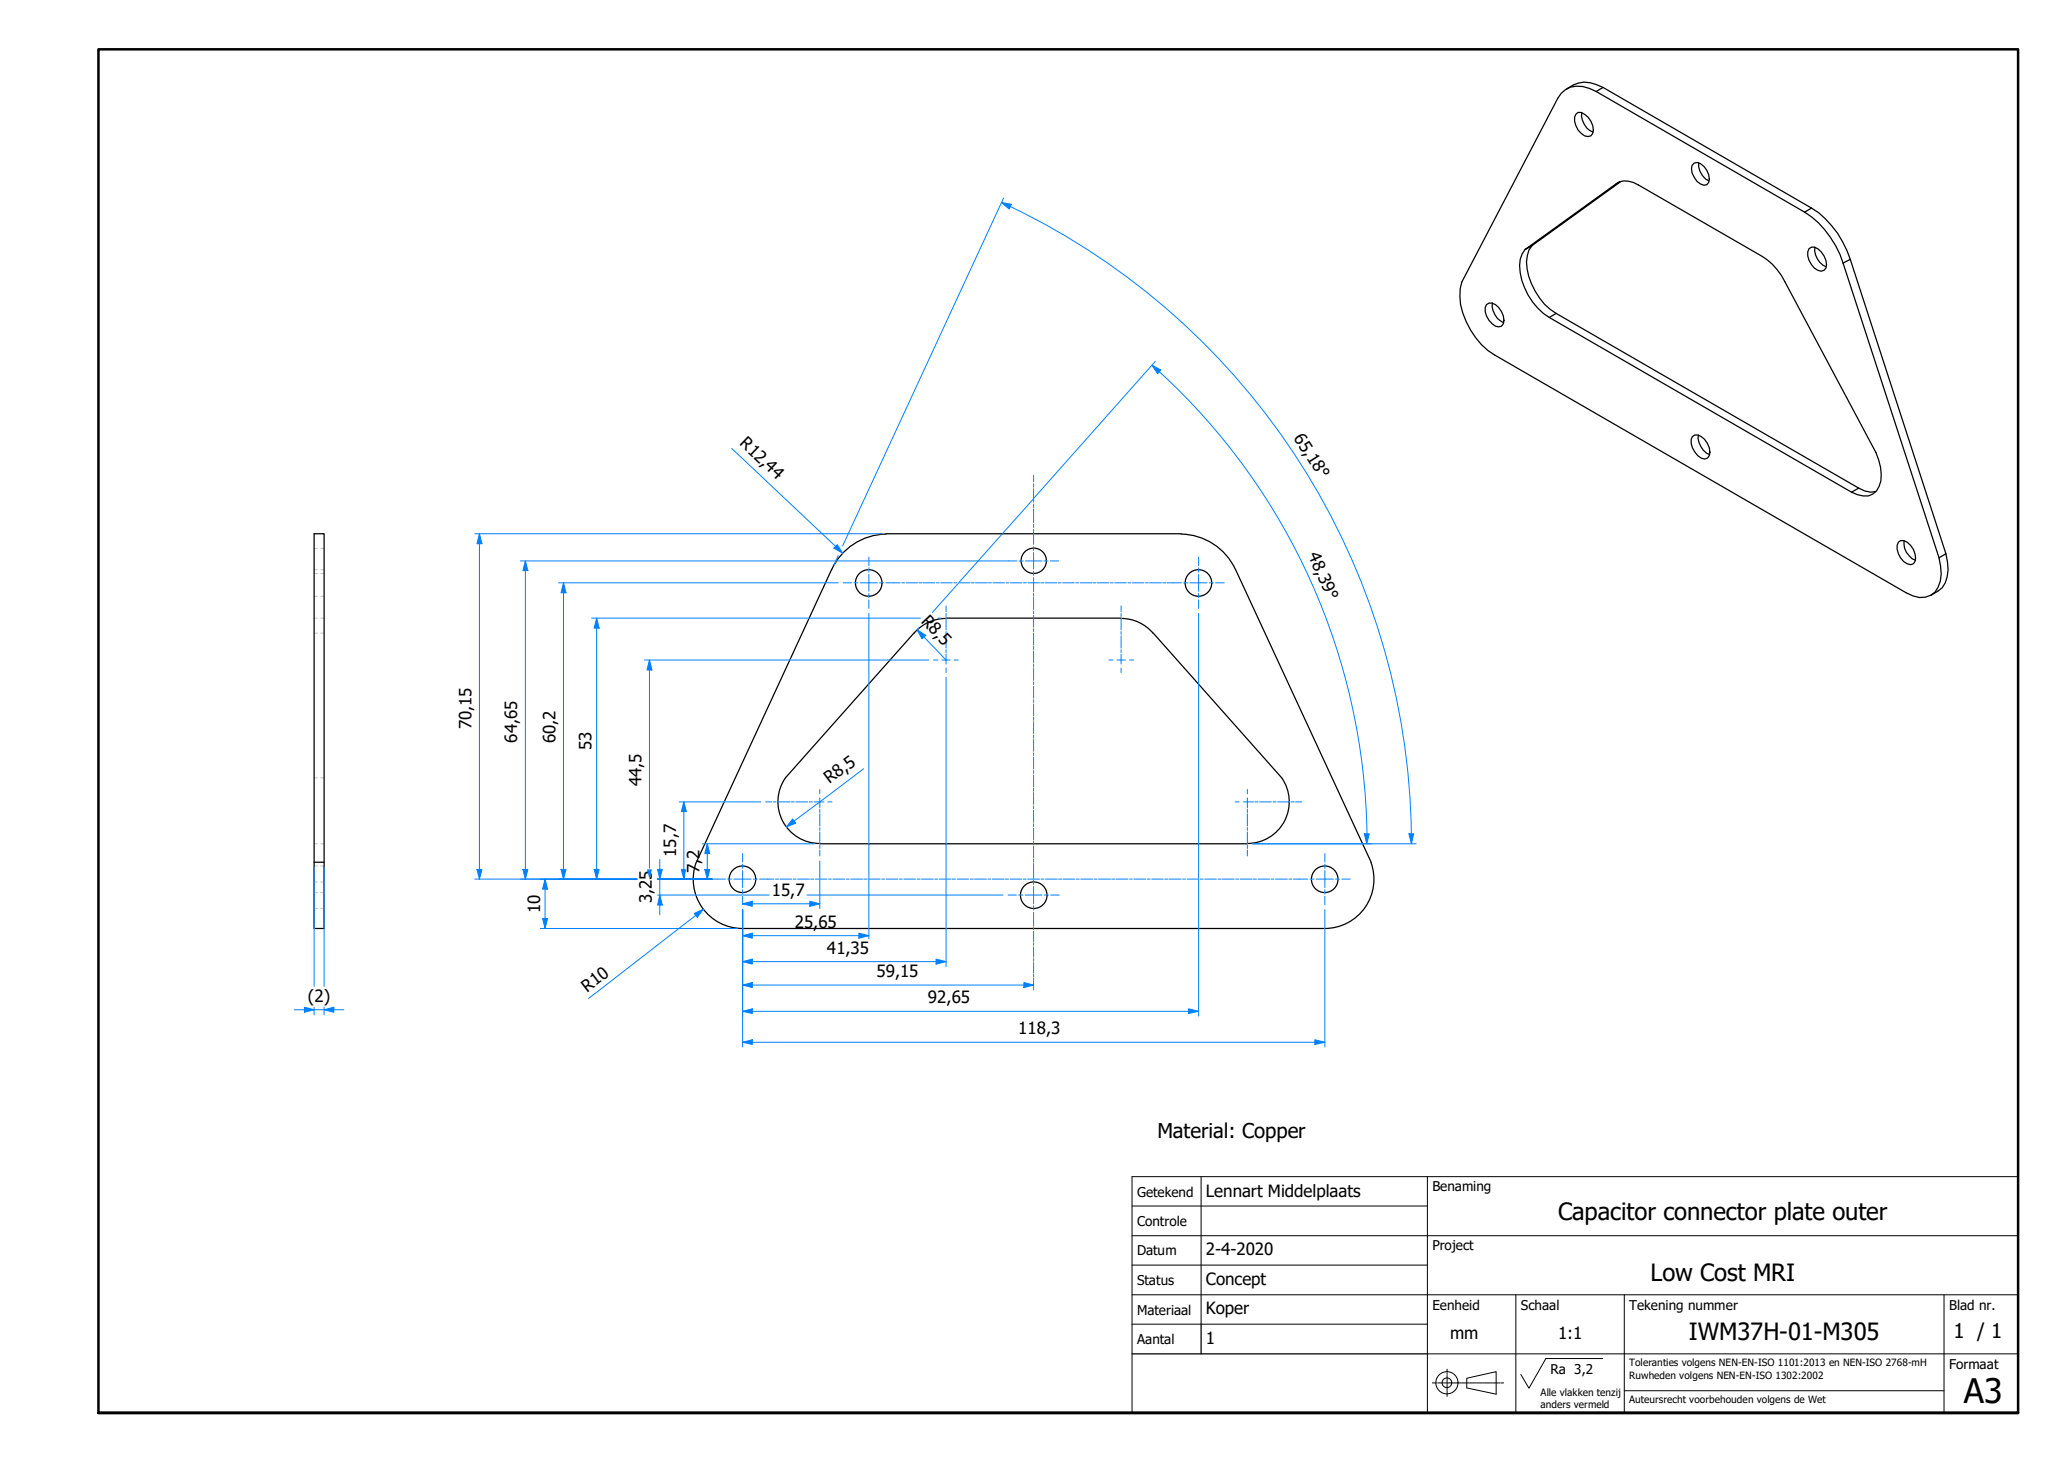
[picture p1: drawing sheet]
<svg xmlns="http://www.w3.org/2000/svg" width="420mm" height="297mm" viewBox="0 0 420 297" stroke-linecap="round" stroke-linejoin="round" font-family="sans-serif">
<!-- layer: Visible Edges(TU) -->
<g fill="none" stroke="#000" stroke-width=".25">
<path d="M324.3 18.6a6.1 6.1 0 0 0-6.2-.4l-.9 .8-.7 1-19.5 37.3a11.9 11.9 0 0 0 1.8 9.7 13.5 13.5 0 0 0 4.9 5.1l83.6 48.3a4.7 4.7 0 0 0 5.8-.1 6.5 6.5 0 0 0 1.2-5.3l-.3-1.7M324.3 18.6l42.3 24.5M325.7 17.8a6.6 6.6 0 0 0-6-.5l-1.4 .8M325.7 17.8l42.3 24.5M325.7 17.8l-1.4 .8M320.2 23.2l.4-.4a3.2 3.2 0 0 1 3 2.7l.1 .9-.1 .7-.4 .5-.6 .1a3.4 3.4 0 0 1-2.7-3.1v-.8zM321.4 22.9a3.9 3.9 0 0 0 2.3 3.9M328.3 37.4a3.8 3.8 0 0 1 4.6 .2l25.2 14.5a12.1 12.1 0 0 1 4.5 5.2l18.5 34.6a10.6 10.6 0 0 1 1 5.8 3.3 3.3 0 0 1-4.7 2.8l-1.2-.5-61.4-35.5a12.8 12.8 0 0 1-5.9-11.8l.3-1.1 .6-.9M329.3 36.9l-18 13-1.5 .8 19.3-13.8M343.8 33.6l.4-.5a2.25 2.25 0 0 1 2.6 1.5 2.28 2.28 0 0 1 0 2.9 2.25 2.25 0 0 1-2.6-1.4l-.4-.9-.1-.9zM345.1 33.1a3.7 3.7 0 0 0 2.1 3.7M311.3 49.9a5.8 5.8 0 0 0-1 4.7 13.6 13.6 0 0 0 5.9 9.1l61.4 35.5 1.2 .5 1.2 .3 1.1-.1"/>
<path d="M366.6 43.1a19 19 0 0 1 7.9 10.4l19.5 59.8M367.5 50.5a1.65 1.65 0 0 1 2.5 .7 3.5 3.5 0 0 1 1 3.3l-.4 .4a2.08 2.08 0 0 1-2.6-1.1 3 3 0 0 1-.5-3.3zM368 42.3a19.3 19.3 0 0 1 7.9 10.4l19.5 59.8M368 42.3l-1.4 .8M368.7 50.2a3.9 3.9 0 0 0 2.3 4M302 61.9a1.68 1.68 0 0 1 2.5 .6 3.5 3.5 0 0 1 .9 3.3l-.3 .5-.6 .1a3.6 3.6 0 0 1-2.7-3.1v-.8zM303.2 61.6a4 4 0 0 0 2.3 4M343.9 88.7l.5-.3a3 3 0 0 1 2.9 2.6l.1 .9-.1 .7-.4 .5a2.04 2.04 0 0 1-2.5-1.2 2.91 2.91 0 0 1-.5-3.2zM345.1 88.4a4 4 0 0 0 2.2 4M63.8 108.4h2v80.2h-2zM180 108.5a12.4 12.4 0 0 0-11 7.2l-27.5 59.5M180 108.4h60"/>
<path d="M240 108.5a12.4 12.4 0 0 1 11 7.2l27.6 59.5M385.7 110.2a1.65 1.65 0 0 1 2.5 .6 3.7 3.7 0 0 1 .9 3.3l-.4 .4a2.14 2.14 0 0 1-2.6-1.2 3 3 0 0 1-.4-3.1zM386.8 109.8a3.8 3.8 0 0 0 2.4 4M395.4 112.5a8 8 0 0 1-.8 6.9l-2.3 1.6M395.4 112.5l-1.4 .8M192.2 125.7a8.7 8.7 0 0 0-6.5 2.9l-26.1 29.4a8.5 8.5 0 0 0 6.9 13.4M192.2 125.6h35.6M227.8 125.7a8.7 8.7 0 0 1 6.5 2.9l26.1 29.4a8.5 8.5 0 0 1-6.9 13.4M63.8 175.2h2M141.4 175.2a10 10 0 0 0 9.5 13.4h118.2a10 10 0 0 0 9.4-13.4M166.6 171.4h86.8"/>
<circle cx="176.5" cy="118.4" r="2.7"/>
<circle cx="210" cy="113.9" r="2.57"/>
<circle cx="243.5" cy="118.4" r="2.7"/>
<circle cx="150.8" cy="178.6" r="2.7"/>
<circle cx="269.1" cy="178.6" r="2.7"/>
<circle cx="210" cy="181.9" r="2.7"/>
</g>
<!-- layer: Hidden Edges(TU) -->
<g fill="none" stroke="#c0c0c0" stroke-width=".2">
<path d="M63.8 116.5h.7M63.8 111.4h.7M63.8 115.7h.7M65.2 116.5h.6M65.2 111.4h.6M65.2 115.7h.6M63.8 128.6h.7M63.8 125.6h.7M63.8 121.1h.7M65.2 128.6h.6M65.2 125.6h.6M65.2 121.1h.6"/>
<path d="M63.8 158h.7M65.2 158h.6M63.8 171.4h.7M63.8 175.9h.7M63.8 179.2h.7M65.2 171.4h.6M65.2 175.9h.6M65.2 179.2h.6M63.8 181.3h.7M63.8 184.6h.7M65.2 181.3h.6M65.2 184.6h.6"/>
</g>
<!-- layer: Visible Tangent Edges(TU) -->
<path d="M375.9 52.7l-1.4 .8M316.2 63.7l-1.4 .8M377.6 99.2l-1.4 .8" fill="none" stroke="#000" stroke-width=".25"/>
<!-- layer: Visible (ISO) -->
<path d="M20 287.1v-277.1h390v277.1h-390h390" fill="none" stroke="#000" stroke-width=".51"/>
<!-- layer: Sketch Geometry(TU) -->
<g fill="none" stroke="#000" stroke-width=".2">
<path d="M230 239.1h180v48h-180zM244 239.1v29.9M290 239.1v48M230 245h60M230 251.1h180M230 257h60M230 269h60M230 263.1h180M290 275.1h120M308 263.1v24M314.1 276h11.5M330 263.1v24"/>
<path d="M395 263.1v24M330 282.6h65"/>
</g>
<path d="M230 275.1h60M244 269v6.1" fill="none" stroke="#000" stroke-width=".25"/>
<!-- layer: Leader Lines(TU) -->
<g fill="none" stroke="#000" stroke-width=".2">
<path d="M314.1 276l-3.5 6.1-1.6-2.8M298 280l6-1.3v4.6l-6-1.3z"/>
<circle cx="294" cy="280.9" r="2.25"/>
<circle cx="294" cy="280.9" r=".98"/>
</g>
<!-- layer: Centerline(TU) -->
<g fill="none" stroke="#000" stroke-width=".2">
<path d="M294 278.2v.6M294 279v.3M294 279.4v1.3M291 281h.5M291.7 281h.2M292.1 281h1.1M293.3 281h.3M293.7 281h1.1M294 280.8v.3M294 281.3v1.2M294 282.6v.3M294 283.1v.6"/>
<path d="M294.9 281h.2M295.3 281h1.1M296.5 281h.3M296.9 281h1.1M298.1 281h.3M298.5 281h1.1M299.7 281h.3M300.1 281h1.1M301.3 281h.3M301.8 281h1M303 281h.2M303.3 281h1.1"/>
<path d="M304.5 281h.3M305 281h.5"/>
</g>
<!-- layer: Dimensions(TU) -->
<path d="M61.8 205.2h2" fill="none" stroke="#0080ff" stroke-width=".2"/>
<path d="M61.8 204.6l2 .6-2 .5z" fill-rule="evenodd" fill="#0080ff"/>
<path d="M61.8 204.6l2 .6-2 .5zM65.8 205.2h2" fill="none" stroke="#0080ff" stroke-width=".2"/>
<path d="M65.8 205.2l2-.6v1.1z" fill-rule="evenodd" fill="#0080ff"/>
<path d="M63.8 176.2v24.2M65.8 176.2v24.2M59.8 205.2h2M63.8 205.2h2M63.8 204.6v1.6M65.8 205.2l2-.6v1.1zM65.8 204.6v1.6M67.8 205.2h2M150.9 200.1h1.9" fill="none" stroke="#0080ff" stroke-width=".2"/>
<!-- layer: Center Mark(TU) -->
<g fill="none" stroke="#0080ff" stroke-width=".2">
<path d="M176.5 113.2v1.7M176.5 115.4v.9M176.5 116.7v3.4M205 114h1.6M207.1 114h.8M208.3 114h3.4M212.1 114h.8M213.4 114h1.7M243.5 113.2v1.7M243.5 115.4v.9M243.5 116.7v3.4M176.5 120.6v.9"/>
<path d="M176.5 121.9v1.7M243.5 120.6v.9M243.5 121.9v1.7M150.9 173.4v1.7M150.9 175.6v.9M150.9 176.9v3.4M269.2 173.4v1.7M269.2 175.6v.9M269.2 176.9v3.4M150.9 180.8v.9M150.9 182.1v1.7M204.8 181.8h1.7"/>
<path d="M206.9 181.8h.9M208.3 181.8h3.4M212.2 181.8h.8M213.5 181.8h1.7M269.2 180.8v.9M269.2 182.1v1.7"/>
</g>
<!-- layer: Dimensions(TU) -->
<path d="M150.9 200.1l1.9-.5v1z" fill-rule="evenodd" fill="#0080ff"/>
<path d="M150.9 200.1l1.9-.5v1zM208 200.1h2" fill="none" stroke="#0080ff" stroke-width=".2"/>
<path d="M208 199.6l2 .5-2 .5z" fill-rule="evenodd" fill="#0080ff"/>
<path d="M150.9 184.8v16.4M208 199.6l2 .5-2 .5zM210 199.8v1.4M150.9 211.8h1.9M152.8 200.1h55.2" fill="none" stroke="#0080ff" stroke-width=".2"/>
<path d="M150.9 211.8l1.9-.5v.9z" fill-rule="evenodd" fill="#0080ff"/>
<path d="M150.9 211.8l1.9-.5v.9zM267.1 211.8h2.1" fill="none" stroke="#0080ff" stroke-width=".2"/>
<path d="M267.1 211.3l2.1 .5-2.1 .4z" fill-rule="evenodd" fill="#0080ff"/>
<path d="M150.9 184.8v27.9M150.9 190.1h1.9M269.2 184.8v27.9M152.8 211.8h114.3M267.1 211.3l2.1 .5-2.1 .4z" fill="none" stroke="#0080ff" stroke-width=".2"/>
<path d="M150.9 190.1l1.9-.5v1z" fill-rule="evenodd" fill="#0080ff"/>
<path d="M150.9 190.1l1.9-.5v1zM174.5 190.1h2" fill="none" stroke="#0080ff" stroke-width=".2"/>
<path d="M174.5 189.6l2 .5-2 .5z" fill-rule="evenodd" fill="#0080ff"/>
<path d="M176.5 124.6v53.9M176.5 178.7v12M150.9 184.8v6.3M152.8 190.1h21.7M174.5 189.6l2 .5-2 .5zM241.5 205.5h2" fill="none" stroke="#0080ff" stroke-width=".2"/>
<path d="M241.5 205l2 .5-2 .4z" fill-rule="evenodd" fill="#0080ff"/>
<path d="M150.9 205.5h1.9M241.5 205l2 .5-2 .4z" fill="none" stroke="#0080ff" stroke-width=".2"/>
<path d="M150.9 205.5l1.9-.5v.9z" fill-rule="evenodd" fill="#0080ff"/>
<path d="M243.5 124.6v53.9M114.5 176.6v2M243.5 178.7v27.7M150.9 184.8v21.6M150.9 205.5l1.9-.5v.9zM152.8 205.5h88.7" fill="none" stroke="#0080ff" stroke-width=".2"/>
<path d="M114 176.6h1l-.5 2z" fill-rule="evenodd" fill="#0080ff"/>
<path d="M114.5 118.4v2M114 176.6h1l-.5 2z" fill="none" stroke="#0080ff" stroke-width=".2"/>
<path d="M114.5 118.4l.5 2h-1z" fill-rule="evenodd" fill="#0080ff"/>
<path d="M113.5 118.4h56.8M114.5 118.4l.5 2h-1zM114.5 120.4v56.2M106.7 176.6v2M113.5 178.6h15.9M133.6 178.6h11.1" fill="none" stroke="#0080ff" stroke-width=".2"/>
<path d="M106.2 176.6h1.1l-.6 2z" fill-rule="evenodd" fill="#0080ff"/>
<path d="M106.7 114v1.9M106.2 176.6h1.1l-.6 2z" fill="none" stroke="#0080ff" stroke-width=".2"/>
<path d="M106.7 114l.6 1.9h-1.1z" fill-rule="evenodd" fill="#0080ff"/>
<path d="M105.7 114h70.7M106.7 114l.6 1.9h-1.1zM106.7 115.9v60.7M176.6 114h28.4M105.7 178.6h23.7M133.6 178.6h11.1M142.9 184.7l-1.5 1.3" fill="none" stroke="#0080ff" stroke-width=".2"/>
<path d="M141 185.6l1.9-.9-1.2 1.7z" fill-rule="evenodd" fill="#0080ff"/>
<path d="M169.7 111l1.5 1.4M141 185.6l1.9-.9-1.2 1.7zM141.4 186l-21.8 16.9" fill="none" stroke="#0080ff" stroke-width=".2"/>
<path d="M169.4 111.4l.7-.7 1.1 1.7z" fill-rule="evenodd" fill="#0080ff"/>
<path d="M148.7 91.1l21 19.9M169.4 111.4l.7-.7 1.1 1.7zM134 176.6v2" fill="none" stroke="#0080ff" stroke-width=".2"/>
<!-- layer: Centerline(TU) -->
<g fill="none" stroke="#0080ff" stroke-width=".2">
<path d="M210 96.6v1.3M210 98.3v.7M210 99.3v2.7M171.3 118.4h1.7M173.5 118.4h.8M174.8 118.4h3.4M178.7 118.4h.8M180 118.4h2.9M183.2 118.4h.6M184.1 118.4h2.3M186.7 118.4h.6M187.6 118.4h2.3"/>
<path d="M190.2 118.4h.6M191.1 118.4h2.4M193.8 118.4h.6M194.7 118.4h2.3M197.3 118.4h.6M198.2 118.4h2.4M200.9 118.4h.5M201.7 118.4h2.4M204.4 118.4h.6M205.3 118.4h2.3M208 118.4h.5M208.9 118.4h2.3"/>
<path d="M210 102.4v.7M210 103.4v2.8M210 106.5v.7M210 107.6v3M210 111v.9M210 112.3v3.3M210 116.1v.8M210 117.3v2.9M211.5 118.4h.6M212.3 118.4h2.4M215 118.4h.6M215.9 118.4h2.3"/>
<path d="M218.6 118.4h.5M219.5 118.4h2.3M222.1 118.4h.6M222.9 118.4h2.4M225.6 118.4h.6M226.5 118.4h2.4M229.2 118.4h.5M230.1 118.4h2.3M232.7 118.4h.6M233.6 118.4h2.4M236.2 118.4h.7M237.1 118.4h2.9"/>
<path d="M240.5 118.4h.9M241.7 118.4h3.5M245.7 118.4h.8M247 118.4h1.7M210 120.5v.6M210 121.4v2.4M210 124.1v.6M210 125v2.4M210 127.7v.6M210 128.6v2.4M210 131.3v.6M210 132.3v2.3"/>
<path d="M210 134.9v.7M210 135.8v2.4M210 138.5v.6M210 139.4v2.4M210 142.2v.5M210 143.1v2.4M210 145.7v.7M210 146.6v2.4M210 149.3v.7M210 150.2v2.4M210 153v.5M210 153.8v2.5"/>
<path d="M210 156.6v.5M210 157.5v2.4M145.7 178.6h1.7M147.8 178.6h.9M149.1 178.6h3.5M153 178.6h.9M154.3 178.6h2.9M157.5 178.6h.7M158.4 178.6h2.4M161.2 178.6h.5M162.1 178.6h2.4M164.7 178.6h.7"/>
<path d="M165.7 178.6h2.3M168.3 178.6h.6M169.2 178.6h2.4M172 178.6h.5M172.8 178.6h2.5M175.5 178.6h.6M176.4 178.6h2.4M179.1 178.6h.6M180 178.6h2.4M182.8 178.6h.5M183.6 178.6h2.4M186.3 178.6h.6"/>
<path d="M187.2 178.6h2.4M189.9 178.6h.6M190.8 178.6h2.4M193.5 178.6h.6M194.4 178.6h2.4M197.1 178.6h.6M198 178.6h2.4M200.7 178.6h.6M201.6 178.6h2.4M204.3 178.6h.6M205.2 178.6h2.4M207.9 178.6h.6"/>
<path d="M208.8 178.6h2.4M210 160.1v.7M210 161v2.4M210 163.8v.5M210 164.6v2.5M210 167.4v.5M210 168.3v2.4M210 170.9v.7M210 171.9v2.4M210 174.5v.7M210 175.4v3M210 178.8v.9"/>
<path d="M211.5 178.6h.6M212.4 178.6h2.4M215.1 178.6h.6M216 178.6h2.4M218.7 178.6h.6M219.6 178.6h2.4M222.3 178.6h.6M223.2 178.6h2.4M225.9 178.6h.6M226.8 178.6h2.4M229.5 178.6h.6M230.4 178.6h2.4"/>
<path d="M233.1 178.6h.6M234 178.6h2.3M236.7 178.6h.6M237.6 178.6h2.4M240.3 178.6h.6M241.2 178.6h2.4M243.8 178.6h.7M244.8 178.6h2.3M247.5 178.6h.6M248.3 178.6h2.5M251.1 178.6h.6M252 178.6h2.4"/>
<path d="M254.6 178.6h.7M255.6 178.6h2.3M258.3 178.6h.5M259.1 178.6h2.5M261.9 178.6h.5M262.8 178.6h2.9M266.1 178.6h.9M267.4 178.6h3.5M271.3 178.6h.9M272.6 178.6h1.7M210 180.1v3.5M210 184v.9"/>
<path d="M210 185.3v2.8M210 188.4v.5M210 189.2v2.1M210 191.6v.5M210 192.4v2.1M210 194.7v.6M210 195.6v2.1M210 197.9v.6M210 198.7v1.1"/>
</g>
<!-- layer: Dimensions(TU) -->
<path d="M133.6 176.6h1l-.6 2z" fill-rule="evenodd" fill="#0080ff"/>
<path d="M133.6 176.6h1l-.6 2zM134 181.8v2.1" fill="none" stroke="#0080ff" stroke-width=".2"/>
<path d="M134 181.8l.6 2.1h-1z" fill-rule="evenodd" fill="#0080ff"/>
<path d="M110.7 178.6v2M133.6 178.6h12.1M134 174.6v2M134 178.6v3.2M133.6 181.8h17.1M134 181.8l.6 2.1h-1zM134 183.9v2M150.9 181.8h5.4M164 181.8h39.8" fill="none" stroke="#0080ff" stroke-width=".2"/>
<!-- layer: Center Mark(TU) -->
<g fill="none" stroke="#0080ff" stroke-width=".2">
<path d="M189.7 134.1h.9M191.4 134.1h1.6M192.2 123.1v1.2M192.2 124.6v.7M192.2 125.6v2.4M192.2 128.3v.6M192.2 129.2v2.5M192.2 132v.6M192.2 132.9v2M192.2 135.7v.9M193.9 134.1h.8M225.3 134.1h.8"/>
<path d="M226.9 134.1h1.8M227.8 123.1v1.2M227.8 124.6v.7M227.8 125.6v2.4M227.8 128.3v.6M227.8 129.2v2.5M227.8 132v.6M227.8 132.9v2M227.8 135.7v.9M229.5 134.1h.8M155.6 162.9h1.2M157.1 162.9h.6"/>
<path d="M158 162.9h2.5M160.7 162.9h.7M161.7 162.9h2.4M164.4 162.9h.6M165.4 162.9h2M166.6 160.4v.9M166.6 162.1v2M166.6 164.5v.6M166.6 165.3v2.5M166.6 168.1v.6M166.6 169v2.5M166.6 171.8v.6"/>
<path d="M166.6 172.7v1.2M168.2 162.9h.8M251 162.9h.8M252.6 162.9h2.1M253.4 160.4v.9M253.4 162.1v2M253.4 164.5v.6M253.4 165.3v2.5M253.4 168.1v.6M253.4 169v2.5M253.4 171.8v.6M253.4 172.7v1.2"/>
<path d="M255 162.9h.6M255.9 162.9h2.4M258.6 162.9h.7M259.6 162.9h2.4M262.3 162.9h.7M263.2 162.9h1.3"/>
</g>
<!-- layer: Dimensions(TU) -->
<path d="M110.7 178.6l.6 2h-1.1z" fill-rule="evenodd" fill="#0080ff"/>
<path d="M110.7 178.6l.6 2h-1.1zM110.7 186.6v2" fill="none" stroke="#0080ff" stroke-width=".2"/>
<path d="M110.2 186.6h1.1l-.6 2z" fill-rule="evenodd" fill="#0080ff"/>
<path d="M97.4 176.6v2M109.8 178.6h19.6M133.6 178.6h11.1M109.8 188.6h40.1M110.2 186.6h1.1l-.6 2zM110.7 180.6v6" fill="none" stroke="#0080ff" stroke-width=".2"/>
<path d="M96.9 176.6h1l-.5 2z" fill-rule="evenodd" fill="#0080ff"/>
<path d="M97.4 108.4v2.1M96.9 176.6h1l-.5 2z" fill="none" stroke="#0080ff" stroke-width=".2"/>
<path d="M97.4 108.4l.5 2.1h-1z" fill-rule="evenodd" fill="#0080ff"/>
<path d="M96.5 108.4h82.6M97.4 108.4l.5 2.1h-1zM97.4 110.5v66.1M96.5 178.6h32.9M133.6 178.6h11.1M138.9 162.9v2" fill="none" stroke="#0080ff" stroke-width=".2"/>
<path d="M138.9 162.9l.5 2h-1z" fill-rule="evenodd" fill="#0080ff"/>
<path d="M138.9 162.9l.5 2h-1zM138.9 176.6v2" fill="none" stroke="#0080ff" stroke-width=".2"/>
<path d="M138.4 176.6h1l-.5 2z" fill-rule="evenodd" fill="#0080ff"/>
<path d="M138 178.6h6.7M138 162.9h16.6M138.9 164.9v11.7M139.1 176.6h-.7l.5 2 .2-.7" fill="none" stroke="#0080ff" stroke-width=".2"/>
<path d="M131.4 176.6h1.1l-.5 2z" fill-rule="evenodd" fill="#0080ff"/>
<path d="M132 134.1v2" fill="none" stroke="#0080ff" stroke-width=".2"/>
<path d="M132 134.1l.5 2h-1.1z" fill-rule="evenodd" fill="#0080ff"/>
<path d="M130.9 134.1h57.8M132 134.1l.5 2h-1.1zM132 136.1v40.3M133.6 178.6h11.1M190.2 195.4h2" fill="none" stroke="#0080ff" stroke-width=".2"/>
<path d="M190.2 194.9l2 .5-2 .5z" fill-rule="evenodd" fill="#0080ff"/>
<path d="M150.9 195.4h1.9M190.2 194.9l2 .5-2 .5z" fill="none" stroke="#0080ff" stroke-width=".2"/>
<path d="M150.9 195.4l1.9-.5v1z" fill-rule="evenodd" fill="#0080ff"/>
<path d="M192.2 137.6v40.9M192.2 178.7v17.7M150.9 195.4l1.9-.5v1zM150.9 184.8v11.6M152.8 195.4h37.4M164.5 183.6h2.1" fill="none" stroke="#0080ff" stroke-width=".2"/>
<path d="M164.5 183.1l2.1 .5-2.1 .5z" fill-rule="evenodd" fill="#0080ff"/>
<path d="M150.9 183.6h1.9M164.5 183.1l2.1 .5-2.1 .5z" fill="none" stroke="#0080ff" stroke-width=".2"/>
<path d="M150.9 183.6l1.9-.5v1z" fill-rule="evenodd" fill="#0080ff"/>
<path d="M203.5 41.1l1.8 .9M166.6 174.9v3.6M166.6 178.7v5.9M150.9 183.6l1.9-.5v1zM152.8 183.6h11.7" fill="none" stroke="#0080ff" stroke-width=".2"/>
<path d="M203.5 41.1l2 .4-.5 1z" fill-rule="evenodd" fill="#0080ff"/>
<path d="M203.5 41.1l2 .4-.5 1zM286.8 169.4v2" fill="none" stroke="#0080ff" stroke-width=".2"/>
<path d="M286.3 169.4h.9l-.4 2z" fill-rule="evenodd" fill="#0080ff"/>
<path d="M203.9 40.2l-32.7 70.7M205.3 42a143.5 143.5 0 0 1 81.5 127.4M234.1 74.2l1.4 1.4M170.3 112.9l-.9 1.9M254.4 171.4h33.3M286.3 169.4h.9l-.4 2z" fill="none" stroke="#0080ff" stroke-width=".2"/>
<path d="M234.1 74.2l1.7 1-.6 .7z" fill-rule="evenodd" fill="#0080ff"/>
<path d="M234.1 74.2l1.7 1-.6 .7zM277.7 169.4v2" fill="none" stroke="#0080ff" stroke-width=".2"/>
<path d="M277.2 169.4h1l-.5 2z" fill-rule="evenodd" fill="#0080ff"/>
<path d="M234.7 73.5l-24.6 27.6M235.6 75.5a130 130 0 0 1 42.1 93.9M194.7 118.5l-5.3 5.9M209.9 101.4l-15 16.9M186.3 127.9l1.4 1.5M186.6 127.6l-.2 .3M254.4 171.4h24.3M277.2 169.4h1l-.5 2z" fill="none" stroke="#0080ff" stroke-width=".2"/>
<path d="M186.3 127.9l1.8 1.2-.8 .7z" fill-rule="evenodd" fill="#0080ff"/>
<path d="M186.3 127.9l1.8 1.2-.8 .7zM187.7 129.4l4.5 4.7M161.4 166.8l-1.6 1.2" fill="none" stroke="#0080ff" stroke-width=".2"/>
<path d="M161 166.4l.7 .8-1.9 .8z" fill-rule="evenodd" fill="#0080ff"/>
<path d="M175.5 156.2l-14.1 10.6M143.7 176.6v2M161 166.4l.7 .8-1.9 .8z" fill="none" stroke="#0080ff" stroke-width=".2"/>
<path d="M143.2 176.6h1l-.5 2z" fill-rule="evenodd" fill="#0080ff"/>
<path d="M143.2 176.6h1l-.5 2zM143.7 171.4v2" fill="none" stroke="#0080ff" stroke-width=".2"/>
<path d="M143.7 171.4l.5 2h-1z" fill-rule="evenodd" fill="#0080ff"/>
<path d="M121.2 125.6v2M142.7 178.6h2M142.7 171.4h22.8M143.7 171.4l.5 2h-1zM143.7 173.4v3.2" fill="none" stroke="#0080ff" stroke-width=".2"/>
<path d="M121.2 125.6l.5 2h-1z" fill-rule="evenodd" fill="#0080ff"/>
<path d="M121.2 125.6l.5 2h-1zM121.2 176.6v2" fill="none" stroke="#0080ff" stroke-width=".2"/>
<path d="M120.7 176.6h1l-.5 2z" fill-rule="evenodd" fill="#0080ff"/>
<path d="M120.2 125.6h66.8M121.2 127.6v49M190.6 125.6h.6M120.2 178.6h9.2M120.7 176.6h1l-.5 2zM133.6 178.6h11.1" fill="none" stroke="#0080ff" stroke-width=".2"/>
<text font-size="6.9" x="399" y="285">A3</text>
<g font-size="4.8">
<text x="316.5" y="247.9">Capacitor connector plate outer</text>
<text x="335.3" y="260.3">Low Cost MRI</text>
<text x="343.2" y="272.3">IWM37H-01-M305</text>
</g>
<g font-size="4.1">
<text x="235.1" y="231.3">Material: Copper</text>
<text x="396.9" y="271.8">1 / 1</text>
</g>
<g font-size="3.4">
<text x="262.8" y="88.9" transform="rotate(57 262.8 88.9)">65,18°</text>
<text x="150.1" y="90.3" transform="rotate(43 150.1 90.3)">R12,44</text>
<text x="265.7" y="112.8" transform="rotate(66 265.7 112.8)">48,39°</text>
<text x="187" y="126.3" transform="rotate(46 187 126.3)">R8,5</text>
<text x="95.8" y="148.2" transform="rotate(-90 95.8 148.2)">70,15</text>
<text x="105.1" y="150.9" transform="rotate(-90 105.1 150.9)">64,65</text>
<text x="112.8" y="151" transform="rotate(-90 112.8 151)">60,2</text>
<text x="120.1" y="152.3" transform="rotate(-90 120.1 152.3)">53</text>
<text x="130.3" y="159.7" transform="rotate(-90 130.3 159.7)">44,5</text>
<text x="168.5" y="159.4" transform="rotate(-37 168.5 159.4)">R8,5</text>
<text x="137.4" y="174.1" transform="rotate(-90 137.4 174.1)">15,7</text>
<text x="142.1" y="177.4" transform="rotate(-90 142.1 177.4)">7,2</text>
<text x="109.7" y="185.5" transform="rotate(-90 109.7 185.5)">10</text>
<text x="132.5" y="183.6" transform="rotate(-90 132.5 183.6)">3,25</text>
<text x="156.8" y="182">15,7</text>
<text x="161.5" y="188.5">25,65</text>
<text x="168" y="193.8">41,35</text>
<text x="62.5" y="203.5">(2)</text>
<text x="119.3" y="201.7" transform="rotate(-38 119.3 201.7)">R10</text>
<text x="178.1" y="198.5">59,15</text>
<text x="188.5" y="203.8">92,65</text>
<text x="206.9" y="210.1">118,3</text>
<text x="245" y="243.1">Lennart Middelplaats</text>
<text x="245" y="255.1">2-4-2020</text>
<text x="245" y="261.1">Concept</text>
<text x="245" y="267.1">Koper</text>
<text x="245" y="273">1</text>
<text x="294.6" y="272">mm</text>
<text x="316.5" y="272">1:1</text>
</g>
<g font-size="2.7">
<text x="231" y="243.1">Getekend</text>
<text x="291" y="242">Benaming</text>
<text x="231" y="249.1">Controle</text>
<text x="231" y="255.1">Datum</text>
<text x="291" y="254">Project</text>
<text x="231" y="261.1">Status</text>
<text x="231" y="267.1">Materiaal</text>
<text x="291" y="266.1">Eenheid</text>
<text x="309" y="266.1">Schaal</text>
<text x="331" y="266.1">Tekening nummer</text>
<text x="396" y="266.1">Blad nr.</text>
<text x="231" y="273.1">Aantal</text>
<text x="315" y="279.1">Ra 3,2</text>
<text x="396" y="278.1">Formaat</text>
</g>
<g font-size="2">
<text x="331" y="277.6">Toleranties volgens NEN-EN-ISO 1101:2013 en NEN-ISO 2768-mH</text>
<text x="331" y="280.1">Ruwheden volgens NEN-EN-ISO 1302:2002</text>
<text x="313" y="283.6">Alle vlakken tenzij</text>
<text x="313" y="286.1">anders vermeld</text>
<text x="331" y="285.1">Auteursrecht voorbehouden volgens de Wet</text>
</g>
</svg>
